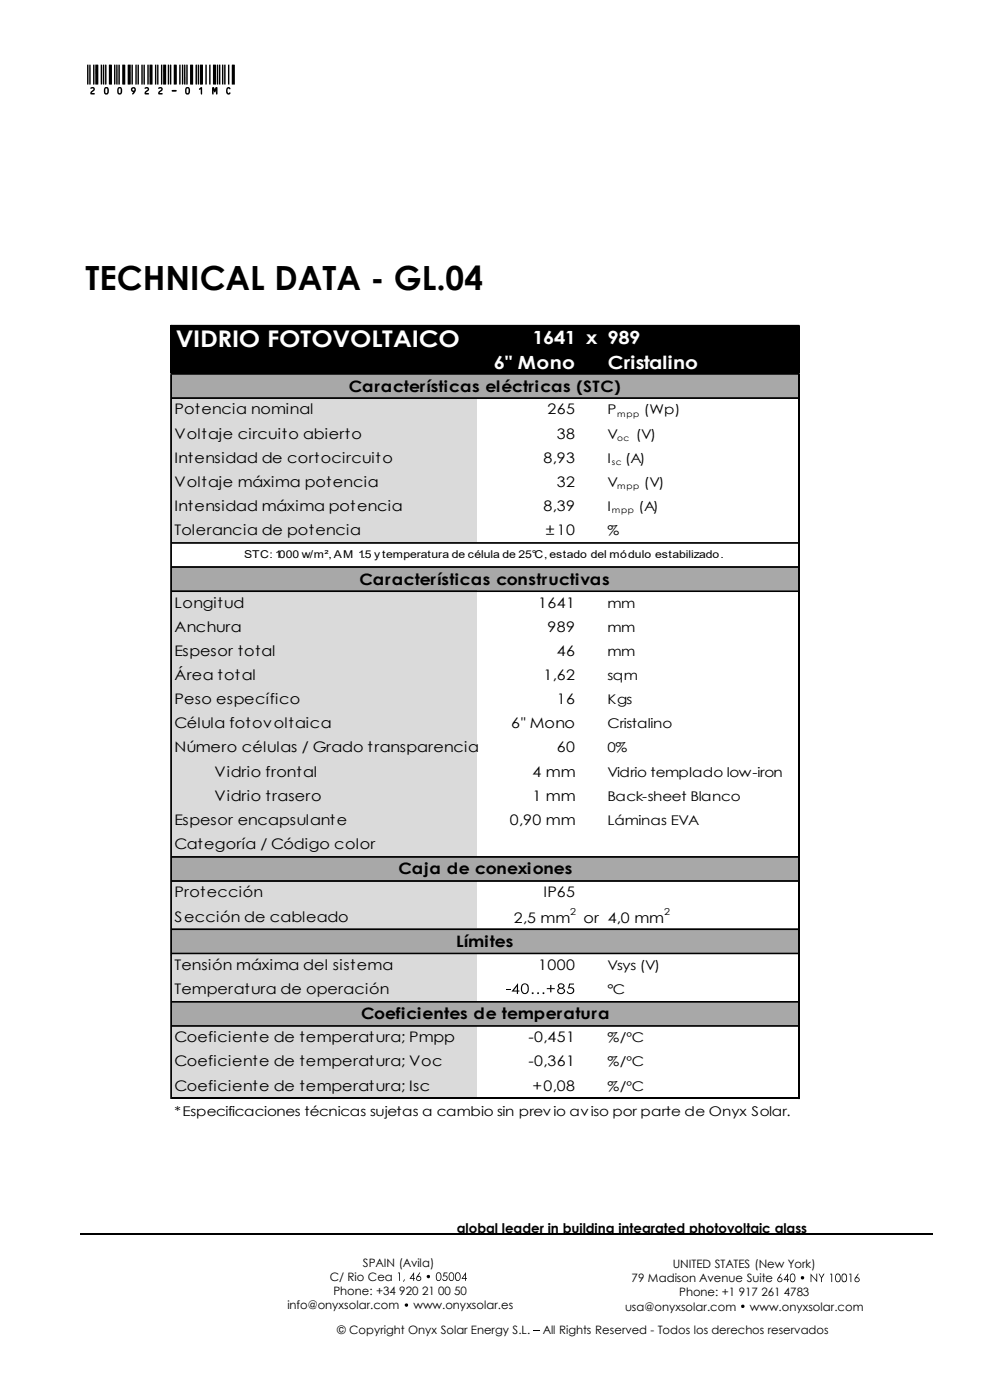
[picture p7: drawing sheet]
<svg xmlns="http://www.w3.org/2000/svg" width="210mm" height="297mm" viewBox="0 0 210 297" stroke-linecap="round" stroke-linejoin="round" font-family="sans-serif">
<g fill="#000">
<path d="M36.4 69.1h133.2v10.4h-133.2zM84.5 270h.3v1.7h-.1v-1.6h-.3zM85.7 271.4l.2 .1-.3 .4h-.1zM94.1 270h.8v.1h-.6l-.1 .5a.58 .58 0 0 1 .7 .4 .58 .58 0 0 1-.4 .8 .58 .58 0 0 1-.7-.5h.2a.43 .43 0 0 0 .5 .3 .43 .43 0 0 0 .3-.6 .43 .43 0 0 0-.6-.2h-.2zM172 270.2l1.2 1.4v-1.4h.2v1.8l-1.3-1.4v1.4h-.1zM173.7 270.2h.1l.5 .8 .4-.8h.2l-.5 .9v.9h-.2v-.9zM176.1 270.2h.4v1.8h-.1v-1.6h-.3zM180.2 270.2h.4v1.8h-.2v-1.6h-.3zM113.2 282.2h1.3v.2h-1.3z"/>
<path d="M19.2 18.6a.56 .56 0 0 1 .9 .2 .56 .56 0 0 1-.5 .7l-.1 .2 .6 .2-.1 .1h-.6a.4 .4 0 0 1-.3-.4 .4 .4 0 0 1 .4-.3l.2-.2a.24 .24 0 0 0-.1-.3 .24 .24 0 0 0-.3 .1zM18.5 13.7l.3 .1-.1 4.1-.2-.1zM19 13.7l.2 .1v3.6a.32 .32 0 0 1 .1 .4 .32 .32 0 0 1-.3 .1zM19.8 13.7l.2 .1v4l-.2 .2zM20.2 13.7l.7 .1-.1 4.1-.6-.1zM22.4 18.8v.9l.3 .1 .1-.9-.1-.1zM22.3 18.5h.3a.85 .85 0 0 1 .5 .8 .85 .85 0 0 1-.6 .8 .92 .92 0 0 1-.2-1.6zM21.4 13.7l.3 .1v3.8a.21 .21 0 0 1-.1 .2 .21 .21 0 0 1-.2 0zM21.9 13.7l.2 .1-.1 4.2-.2-.2zM22.3 13.7l.3 .1v4l-.2 .2zM23.1 13.7l.7 .1-.1 4.2-.6-.2zM25.2 18.8v.9l.3 .1 .1-.9-.1-.1zM25.1 18.5h.3a.85 .85 0 0 1 .6 .8 .85 .85 0 0 1-.6 .8 .92 .92 0 0 1-.3-1.6zM24.2 13.7l.3 .1v3.8a.21 .21 0 0 1 0 .2 .21 .21 0 0 1-.3 0zM24.7 13.7l.2 .1v4.2l-.3-.2zM25.1 13.7l.3 .1v4l-.2 .2zM25.9 13.7l.7 .1-.1 4.2-.6-.2zM28.1 18.8v.4h.4v-.4zM27.9 18.6a.63 .63 0 0 1 .9 .2 .63 .63 0 0 1-.2 .9l-.3 .3h-.2l.2-.5a.54 .54 0 0 1-.5-.3 .54 .54 0 0 1 .1-.6zM27.1 13.7l.6 .1v4l-.4 .1a.88 .88 0 0 1-.2-1zM27.9 13.7l.3 .1v4l-.2 .2zM28.8 13.7l.2 .1v4l-.2 .2zM29.2 13.7l.3 .1v4l-.2 .1zM30.7 18.6a.56 .56 0 0 1 .9 .2 .56 .56 0 0 1-.5 .7l-.1 .2 .6 .2-.1 .1h-.6a.4 .4 0 0 1-.3-.4 .4 .4 0 0 1 .4-.3l.2-.2a.24 .24 0 0 0-.1-.3 .24 .24 0 0 0-.3 .1zM30 13.7l.3 .1-.1 4.1-.2-.1zM30.5 13.7l.2 .1v3.6a.32 .32 0 0 1 .1 .4 .32 .32 0 0 1-.3 .1zM31.3 13.7l.3 .1v4l-.2 .2zM31.7 13.7l.7 .1-.1 4.1-.6-.1zM33.6 18.6a.56 .56 0 0 1 .9 .2 .56 .56 0 0 1-.5 .7l-.1 .2 .6 .2-.1 .1h-.6a.4 .4 0 0 1-.3-.4 .4 .4 0 0 1 .4-.3l.2-.2a.24 .24 0 0 0-.1-.3 .24 .24 0 0 0-.3 .1zM32.9 13.7l.3 .1-.1 4.1-.2-.1zM33.4 13.7l.2 .1v3.6a.32 .32 0 0 1 .1 .4 .32 .32 0 0 1-.3 .1zM34.2 13.7l.2 .1v4l-.2 .2zM34.6 13.7l.7 .1-.1 4.1-.6-.1zM36.5 19.1h.9a.48 .48 0 0 1-.7 .4l-.2-.1zM35.6 13.7l.3 .1v4l-.2 .1zM36.1 13.7l.3 .1v4l-.3 .1zM36.9 13.7h.5l.1 .2v3.9l-.2 .1-.4-.1zM38.1 13.7l.2 .1v4l-.2 .1zM39.6 18.8v.9l.3 .1 .1-.9-.1-.1zM39.5 18.5h.3a.85 .85 0 0 1 .6 .8 .85 .85 0 0 1-.7 .8 .92 .92 0 0 1-.2-1.6zM38.6 13.7l.3 .1v3.8a.21 .21 0 0 1 0 .2 .21 .21 0 0 1-.3 0zM39.1 13.7l.2 .1-.1 4.2-.2-.2zM39.5 13.7l.3 .1v4l-.2 .2zM40.3 13.7l.7 .1-.1 4.2-.6-.2zM42.3 18.8l.5-.3v1.5l-.2-.1v-1l-.3 .2zM41.5 13.7l.3 .1-.1 4.2-.2-.2zM42 13.7l.2 .1-.1 4.1-.2-.1zM42.4 13.7l.7 .1v4l-.2 .2-.5-.2zM43.6 13.7l.3 .1v4l-.2 .1zM45 18.5h.4l.2 .5 .1-.5h.3l.1 .6a.64 .64 0 0 1-.2 .9l-.1-.9-.2 .5-.3-.4v.7l-.2 .1zM44.4 13.7l.3 .1v3.2a.68 .68 0 0 1-.2 .9zM45.2 13.7l.6 .1-.1 4.1-.5-.1zM46 13.7l.3 .1-.1 4.1-.2-.1zM46.5 13.7l.3 .1-.1 4.1-.2-.1zM48.3 18.5l.5 .1 .1 .2-.1 .1a.27 .27 0 0 0-.4-.1 .27 .27 0 0 0-.1 .3l.1 .6 .4-.1a.37 .37 0 0 1-.2 .5 .37 .37 0 0 1-.5-.3l-.1-.8zM47.1 13.7l.3 .1-.1 4.1-.2-.1zM47.6 13.7l.3 .1-.1 4.1-.3-.1zM48.4 13.7l.3 .1-.1 4.1-.2-.1zM49.2 13.7l.6 .1-.1 4.1-.5-.1z"/>
<path d="M87.8 269.9l-.9 1.4h.8v.4h.1v-.4h.3v-.2h-.3zM87.7 270.4v.7h-.5z"/>
<path d="M89 269.9l-.5 .8a.57 .57 0 0 0-.2 .8 .57 .57 0 0 0 .8 .2 .57 .57 0 0 0 .1-.9h-.5l.5-.8zM88.4 271.2a.4 .4 0 0 1 .8 0 .4 .4 0 0 1-.8 0z"/>
<path d="M92.8 270a1.12 1.12 0 0 0 .2 1.8 1.03 1.03 0 0 0 .6-1 1.03 1.03 0 0 0-.6-.9zM92.7 270.3a.41 .41 0 0 1 .5-.2 .41 .41 0 0 1 .3 .5 .65 .65 0 0 1-.6 1 1.09 1.09 0 0 1-.2-1.3z"/>
<path d="M95.5 270a1.12 1.12 0 0 0 .3 1.8 1.03 1.03 0 0 0 .6-1 1.03 1.03 0 0 0-.6-.9zM95.4 270.3a.41 .41 0 0 1 .6-.2 .41 .41 0 0 1 .2 .5 .65 .65 0 0 1-.5 1 1.09 1.09 0 0 1-.3-1.3z"/>
<path d="M96.8 270a1.12 1.12 0 0 0 .3 1.8 1.03 1.03 0 0 0 .6-1 1.03 1.03 0 0 0-.6-.9zM96.9 270.2a.49 .49 0 0 1 .6 .1 .49 .49 0 0 1 0 .5 .46 .46 0 0 1-.2 .8 .46 .46 0 0 1-.6-.5z"/>
<path d="M98.8 269.9l-.9 1.4h.8v.4h.1v-.4h.3v-.2h-.3zM98.7 270.4v.7h-.5z"/>
<path d="M165.7 270.2l-.6 .8a.55 .55 0 0 0-.2 .8 .55 .55 0 0 0 .8 .1 .55 .55 0 0 0 0-.9h-.4l.5-.7zM165.1 271.5a.37 .37 0 0 1 .7 0 .37 .37 0 0 1-.7 0z"/>
<path d="M167.1 270.2l-.9 1.4h.8v.4h.2v-.4h.2v-.2h-.2zM167 270.7v.7h-.5z"/>
<path d="M167.7 270.4l-.1 .2a.93 .93 0 0 0 .7 1.4 1.08 1.08 0 0 0-.2-1.8zM167.8 270.5a.47 .47 0 0 1 .7 0 .47 .47 0 0 1 .1 .6 .47 .47 0 0 1-.1 .6 .47 .47 0 0 1-.7 0l-.1-.6z"/>
<path d="M177.4 270.3a1.13 1.13 0 0 0 .4 1.7 1.03 1.03 0 0 0 .6-.9 1.03 1.03 0 0 0-.6-.9zM177.4 270.5a.4 .4 0 0 1 .5-.1 .4 .4 0 0 1 .3 .5 .68 .68 0 0 1-.6 .9 1.12 1.12 0 0 1-.2-1.3z"/>
<path d="M178.8 270.3l-.3 .4a1.01 1.01 0 0 0 .6 1.3 1 1 0 0 0 .6-.9 1 1 0 0 0-.6-.9zM178.8 270.5a.4 .4 0 0 1 .5-.1 .4 .4 0 0 1 .2 .5 .58 .58 0 0 1 0 .6 .58 .58 0 0 1-.6 .3l-.2-.4z"/>
<path d="M182 270.2l-.5 .8a.55 .55 0 0 0-.2 .8 .55 .55 0 0 0 .8 .1 .55 .55 0 0 0 0-.9h-.4l.5-.7zM181.4 271.5a.4 .4 0 0 1 .8 0 .4 .4 0 0 1-.8 0z"/>
<circle cx="86.2" cy="276.9" r=".36"/>
<circle cx="90.9" cy="270.8" r=".36"/>
<circle cx="157.6" cy="277.1" r=".37"/>
<circle cx="170.2" cy="271.1" r=".37"/>
</g>
<path d="M17 261.7h180.7" fill="none" stroke="#000" stroke-width=".42"/>
<path d="M36.4 79.2h133.2v5.4h-133.2z" fill="#a8a8a8"/>
<path d="M36.4 84.3h65.2v31h-65.2z" fill="#dadada"/>
<g fill="#fff">
<path d="M101.3 84.3h68.3v31h-68.3z"/>
<path d="M36.4 115h133.2v5.4h-133.2z"/>
</g>
<path d="M36.4 120.1h133.2v5.5h-133.2z" fill="#a8a8a8"/>
<path d="M36.4 125.3h65.2v56.6h-65.2z" fill-rule="evenodd" fill="#dadada"/>
<path d="M101.3 125.3h68.3v56.6h-68.3z" fill="#fff"/>
<path d="M36.4 181.6h133.2v5.5h-133.2z" fill="#a8a8a8"/>
<path d="M36.4 186.7h65.2v10.6h-65.2z" fill="#dadada"/>
<path d="M101.3 186.7h68.3v10.6h-68.3z" fill="#fff"/>
<path d="M36.4 197h133.2v5.4h-133.2z" fill="#a8a8a8"/>
<path d="M36.4 202.1h65.2v10.6h-65.2z" fill="#dadada"/>
<path d="M101.3 202.1h68.3v10.6h-68.3z" fill="#fff"/>
<path d="M36.4 212.4h133.2v5.4h-133.2z" fill="#a8a8a8"/>
<path d="M36.4 217.5h65.2v15.7h-65.2z" fill="#dadada"/>
<path d="M101.3 217.5h68.3v15.7h-68.3z" fill="#fff"/>
<g fill="#000">
<path d="M107.4 209.9h.9v.2h-.9zM116 209.6h.7v-.6h.3v.6h.7v.2h-.7v.7h-.3v-.7h-.7zM120.7 208.7h1.1v.2h-.9l-.1 .6a.79 .79 0 0 1 1 .9 .79 .79 0 0 1-1.4 .3l-.2-.4h.3a.55 .55 0 0 0 .7 .3 .55 .55 0 0 0 .3-.8 .55 .55 0 0 0-.8-.1l-.2 .1z"/>
<path d="M109.9 208.6l-1.4 1.8h1.1v.5h.3v-.5h.3v-.3h-.3zM109.6 209.3v.8h-.6z"/>
<path d="M110.8 208.8a1.21 1.21 0 0 0-.3 1.3 1.21 1.21 0 0 0 1 .8 1.27 1.27 0 0 0 0-2.3zM110.9 209a.63 .63 0 0 1 .8 0 .63 .63 0 0 1 .2 .8 .65 .65 0 0 1-.6 .9 .65 .65 0 0 1-.6-.9z"/>
<path d="M114 210.7a.2 .2 0 0 0 .3 0 .2 .2 0 0 0-.3 0zM112.8 210.7a.2 .2 0 0 0 .4 0 .2 .2 0 0 0-.4 0zM115.1 210.7a.2 .2 0 0 0 .4 0 .2 .2 0 0 0-.4 0z"/>
<path d="M118.4 208.9l-.1 .4 .4 .3a.7 .7 0 0 0-.4 1 .7 .7 0 0 0 1 .3 .63 .63 0 0 0 .6-.6 .63 .63 0 0 0-.5-.7 .54 .54 0 0 0 .3-.6 .54 .54 0 0 0-.7-.4zM118.7 208.9a.42 .42 0 0 1 .6-.1 .42 .42 0 0 1 .1 .6 .42 .42 0 0 1-.6 .1 .42 .42 0 0 1-.1-.6zM118.6 209.9a.57 .57 0 0 1 .9-.1 .57 .57 0 0 1-.1 .9 .57 .57 0 0 1-.8-.2l-.2-.3z"/>
</g>
<path d="M36.3 69v10M36.3 79.5v153.6M36.4 233h133.2" fill="none" stroke="#000" stroke-width=".3"/>
<g fill="#000">
<path d="M36.2 68.9h.3v10.1h-.3zM169.3 69.2h.3v9.8h-.3z" fill-rule="evenodd"/>
<path d="M36.4 68.9h133.2v.3h-133.2zM36.2 78.9h133.4v.6h-133.4zM36.4 84.3h133.2v.3h-133.2z" fill-rule="evenodd"/>
<path d="M169.3 69.2h.3v9.8h-.3zM36.2 79.5h.2v153.6h-.2z" fill-rule="evenodd"/>
<path d="M169.3 79.4h.3v153.8h-.3zM36.4 69h133.2v.2h-133.2z" fill-rule="evenodd"/>
<path d="M36.4 84.3h133.2v.3h-133.2zM36.4 115.1h133.2v.2h-133.2z" fill-rule="evenodd"/>
<path d="M36.4 115h133.2v.3h-133.2zM36.4 120.2h133.2v.2h-133.2z" fill-rule="evenodd"/>
<path d="M36.4 120.1h133.2v.3h-133.2zM36.4 125.3h133.2v.3h-133.2z" fill-rule="evenodd"/>
<path d="M36.4 125.3h133.2v.3h-133.2zM36.4 181.7h133.2v.2h-133.2z" fill-rule="evenodd"/>
<path d="M36.4 181.7h133.2v.2h-133.2zM36.4 186.8h133.2v.2h-133.2z" fill-rule="evenodd"/>
<path d="M36.4 186.7h133.2v.4h-133.2zM36.4 197h133.2v.3h-133.2z" fill-rule="evenodd"/>
<path d="M36.4 197h133.2v.3h-133.2zM36.4 202.1h133.2v.3h-133.2z" fill-rule="evenodd"/>
<path d="M36.4 202.1h133.2v.3h-133.2zM36.4 212.4h133.2v.2h-133.2z" fill-rule="evenodd"/>
<path d="M36.4 212.4h133.2v.3h-133.2zM36.4 217.5h133.2v.3h-133.2z" fill-rule="evenodd"/>
<path d="M36.4 217.5h133.2v.3h-133.2zM36.4 232.9h133.2v.2h-133.2z" fill-rule="evenodd"/>
</g>
<path d="M169.5 79.5v153.6" fill="none" stroke="#000" stroke-width=".25"/>
<text font-size="7.1" x="18.2" y="61.5">TECHNICAL DATA - GL.04</text>
<text font-size="4.9" fill="#fff" x="37.3" y="73.6">VIDRIO FOTOVOLTAICO</text>
<g font-size="3.9" fill="#fff">
<text x="113" y="73.1">1641 x 989</text>
<text x="104.7" y="78.2">6'' Mono</text>
<text x="128.9" y="78.2">Cristalino</text>
</g>
<g font-size="3.3">
<text x="74" y="83.1">Características eléctricas (STC)</text>
<text x="76.3" y="124">Características constructivas</text>
<text x="84.5" y="185.5">Caja de conexiones</text>
<text x="96.8" y="200.9">Límites</text>
<text x="76.6" y="216.2">Coeficientes de temperatura</text>
</g>
<g font-size="3.1">
<text x="37" y="87.9">Potencia nominal</text>
<text x="116.1" y="87.9">265</text>
<text x="37" y="93">Voltaje circuito abierto</text>
<text x="118.1" y="93">38</text>
<text x="37" y="98.2">Intensidad de cortocircuito</text>
<text x="115.3" y="98.2">8,93</text>
<text x="37" y="103.3">Voltaje máxima potencia</text>
<text x="118.1" y="103.3">32</text>
<text x="37" y="108.4">Intensidad máxima potencia</text>
<text x="37" y="113.5">Tolerancia de potencia</text>
<text x="115.3" y="108.4">8,39</text>
<text x="115.8" y="113.5">±10</text>
<text x="37" y="128.9">Longitud</text>
<text x="114.1" y="128.9">1641</text>
<text x="37" y="134">Anchura</text>
<text x="116.1" y="134">989</text>
<text x="37" y="139.2">Espesor total</text>
<text x="118.1" y="139.2">46</text>
<text x="37" y="144.3">Área total</text>
<text x="37" y="149.4">Peso específico</text>
<text x="115.3" y="144.3">1,62</text>
<text x="118.1" y="149.4">16</text>
<text x="37" y="154.5">Célula fotovoltaica</text>
<text x="108.4" y="154.5">6'' Mono</text>
<text x="37" y="159.6">Número células / Grado transparencia</text>
<text x="118.1" y="159.6">60</text>
<text x="45.5" y="164.8">Vidrio frontal</text>
<text x="113" y="164.8">4 mm</text>
<text x="45.5" y="169.9">Vidrio trasero</text>
<text x="113" y="169.9">1 mm</text>
<text x="37" y="175">Espesor encapsulante</text>
<text x="108.2" y="175">0,90 mm</text>
<text x="37" y="180.1">Categoría / Código color</text>
<text x="37" y="190.4">Protección</text>
<text x="115.3" y="190.4">IP65</text>
<text x="37" y="195.5">Sección de cableado</text>
<text x="109" y="195.8">2,5 mm</text>
<text x="123.8" y="195.8">or 4,0 mm</text>
<text x="37" y="205.7">Tensión máxima del sistema</text>
<text x="114.1" y="205.7">1000</text>
<text x="37" y="210.9">Temperatura de operación</text>
<text x="37" y="221.1">Coeficiente de temperatura; Pmpp</text>
<text x="112.1" y="221.1">-0,451</text>
<text x="37" y="226.2">Coeficiente de temperatura; Voc</text>
<text x="112.1" y="226.2">-0,361</text>
<text x="37" y="231.4">Coeficiente de temperatura; Isc</text>
<text x="113" y="231.4">+0,08</text>
</g>
<g font-size="2.8">
<text x="128.9" y="87.9">P</text>
<text x="136.6" y="87.9">(Wp)</text>
<text x="128.9" y="93">V</text>
<text x="134.9" y="93">(V)</text>
<text x="128.9" y="98.2">I</text>
<text x="132.6" y="98.2">(A)</text>
<text x="128.9" y="103.3">V</text>
<text x="136.6" y="103.3">(V)</text>
<text x="128.9" y="108.4">I</text>
<text x="128.9" y="113.5">%</text>
<text x="135.5" y="108.4">(A)</text>
<text x="128.9" y="128.9">mm</text>
<text x="128.9" y="134">mm</text>
<text x="128.9" y="139.1">mm</text>
<text x="128.9" y="144.3">sqm</text>
<text x="128.9" y="149.4">Kgs</text>
<text x="128.9" y="154.5">Cristalino</text>
<text x="128.9" y="159.6">0%</text>
<text x="128.9" y="164.8">Vidrio templado low-iron</text>
<text x="128.9" y="169.9">Back-sheet Blanco</text>
<text x="128.9" y="175">Láminas EVA</text>
<text x="128.9" y="205.7">Vsys (V)</text>
<text x="128.9" y="210.9">°C</text>
<text x="128.9" y="221.1">%/ºC</text>
<text x="128.9" y="226.2">%/ºC</text>
<text x="128.9" y="231.4">%/ºC</text>
<text x="37" y="236.7">*Especificaciones técnicas sujetas a cambio sin previo aviso por parte de Onyx Solar.</text>
<text x="96.9" y="261.5">global leader in building integrated photovoltaic glass</text>
</g>
<g font-size="2.5">
<text x="77" y="268.7">SPAIN (Avila)</text>
<text x="142.7" y="268.9">UNITED STATES (New York)</text>
<text x="70" y="271.7">C/ Rio Cea</text>
<text x="70.7" y="274.8">Phone: +34 920 21 00 50</text>
<text x="134" y="272">79 Madison Avenue Suite</text>
<text x="144.1" y="275">Phone: +1 917 261 4783</text>
<text x="61" y="277.8">info@onyxsolar.com</text>
<text x="87.7" y="277.8">www.onyxsolar.es</text>
<text x="132.6" y="278">usa@onyxsolar.com</text>
<text x="159.1" y="278">www.onyxsolar.com</text>
<text x="71.5" y="283">© Copyright Onyx Solar Energy S.L.</text>
<text x="115.1" y="283">All Rights Reserved - Todos los derechos reservados</text>
</g>
<text font-size="2.3" x="51.8" y="118.4">STC: 1000 w/m², AM 1.5 y temperatura de célula de 25°C, estado del módulo estabilizado.</text>
<g font-size="2">
<text x="120.9" y="194.2">2</text>
<text x="140.9" y="194.2">2</text>
</g>
<g font-size="1.8">
<text x="130.9" y="88.4">mpp</text>
<text x="130.9" y="93.6">oc</text>
<text x="129.8" y="98.7">sc</text>
<text x="130.9" y="103.8">mpp</text>
<text x="129.8" y="108.9">mpp</text>
</g>
</svg>
